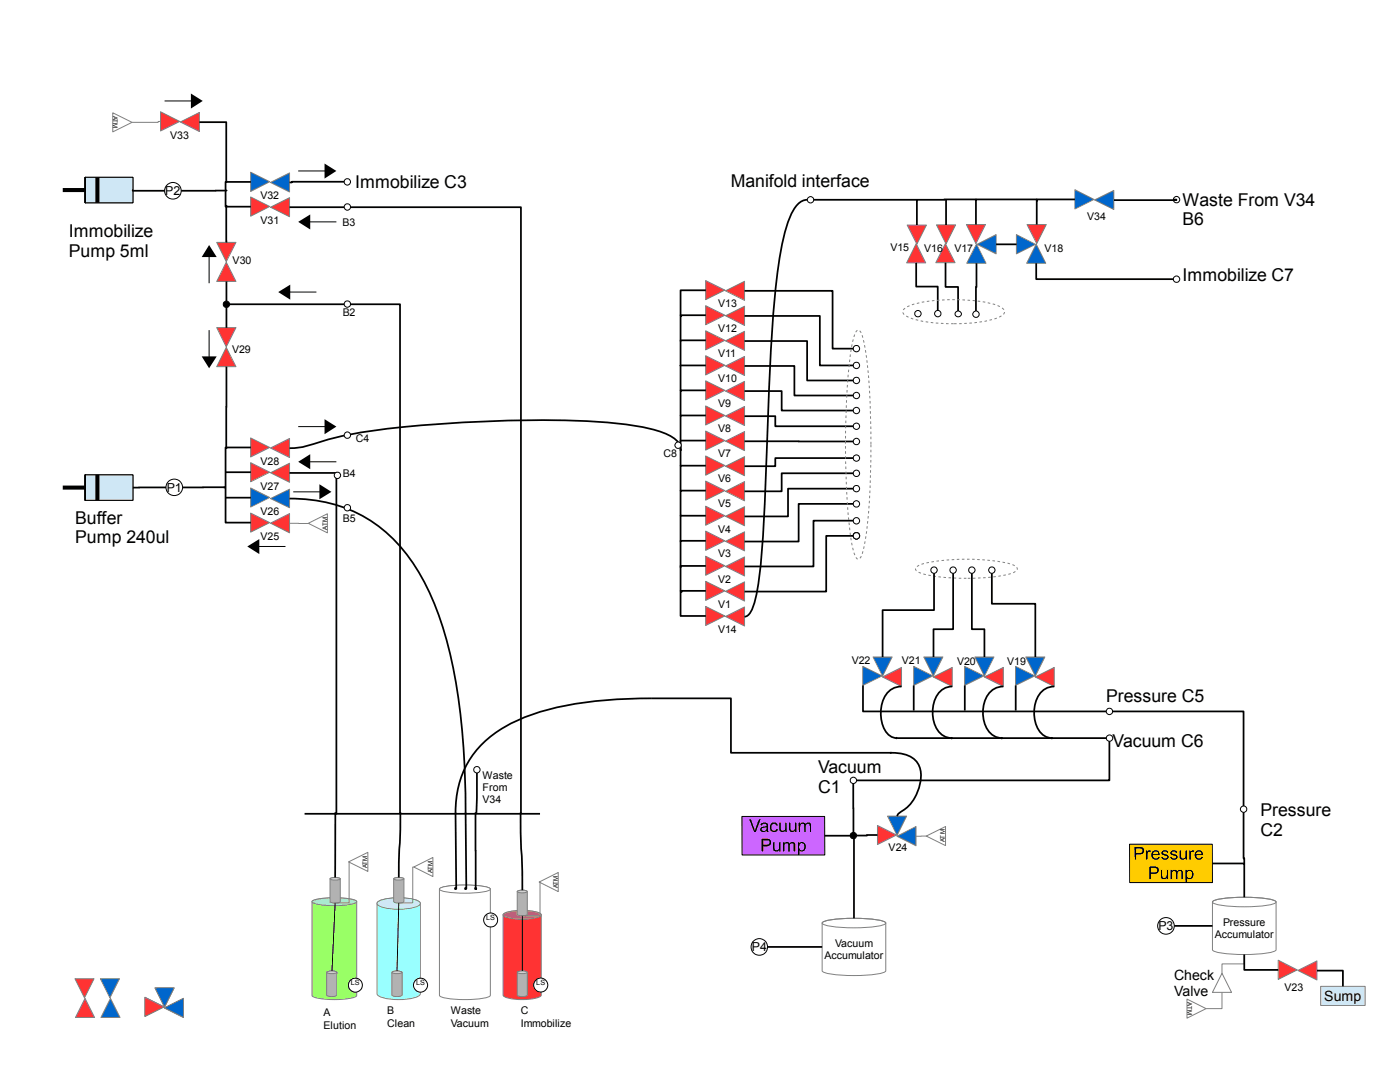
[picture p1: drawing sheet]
<svg xmlns="http://www.w3.org/2000/svg" width="279mm" height="216mm" viewBox="0 0 279 216" stroke-linecap="round" stroke-linejoin="round" font-family="sans-serif">
<path d="M22 199.2l2 3.8h-3.9z" fill="#06c"/>
<path d="M22 199.2l2 3.8h-3.9z" fill="none" stroke="#808080" stroke-width=".2"/>
<path d="M20 195.3h3.8l-1.9 3.8z" fill="#06c"/>
<path d="M20 195.3h3.8l-1.9 3.8z" fill="none" stroke="#808080" stroke-width=".2"/>
<path d="M17 199.2l1.9 3.8h-3.8z" fill="#f33"/>
<path d="M17 199.2l1.9 3.8h-3.8z" fill="none" stroke="#808080" stroke-width=".2"/>
<path d="M15 195.3h3.8l-1.9 3.8z" fill="#f33"/>
<path d="M15 195.3h3.8l-1.9 3.8z" fill="none" stroke="#808080" stroke-width=".2"/>
<path d="M144.8 83l3.8-1.9v3.8z" fill="#f33"/>
<path d="M144.8 83l3.8-1.9v3.8z" fill="none" stroke="#808080" stroke-width=".2"/>
<path d="M140.8 81l3.9 1.9-3.9 1.9z" fill="#f33"/>
<path d="M140.8 81l3.9 1.9-3.9 1.9z" fill="none" stroke="#808080" stroke-width=".2"/>
<path d="M144.8 88l3.8-1.9v3.8z" fill="#f33"/>
<path d="M144.8 88l3.8-1.9v3.8z" fill="none" stroke="#808080" stroke-width=".2"/>
<path d="M140.8 86l3.9 1.9-3.9 1.9z" fill="#f33"/>
<path d="M140.8 86l3.9 1.9-3.9 1.9z" fill="none" stroke="#808080" stroke-width=".2"/>
<path d="M144.8 93l3.8-1.9v3.8z" fill="#f33"/>
<path d="M144.8 93l3.8-1.9v3.8z" fill="none" stroke="#808080" stroke-width=".2"/>
<path d="M140.8 91l3.9 1.9-3.9 1.9z" fill="#f33"/>
<path d="M140.8 91l3.9 1.9-3.9 1.9z" fill="none" stroke="#808080" stroke-width=".2"/>
<path d="M144.8 98l3.8-1.9v3.8z" fill="#f33"/>
<path d="M144.8 98l3.8-1.9v3.8z" fill="none" stroke="#808080" stroke-width=".2"/>
<path d="M140.8 96l3.9 1.9-3.9 1.9z" fill="#f33"/>
<path d="M140.8 96l3.9 1.9-3.9 1.9z" fill="none" stroke="#808080" stroke-width=".2"/>
<path d="M144.8 103l3.8-1.9v3.8z" fill="#f33"/>
<path d="M144.8 103l3.8-1.9v3.8z" fill="none" stroke="#808080" stroke-width=".2"/>
<path d="M140.8 101l3.9 1.9-3.9 1.9z" fill="#f33"/>
<path d="M140.8 101l3.9 1.9-3.9 1.9z" fill="none" stroke="#808080" stroke-width=".2"/>
<path d="M144.8 78l3.8-1.9v3.8z" fill="#f33"/>
<path d="M144.8 78l3.8-1.9v3.8z" fill="none" stroke="#808080" stroke-width=".2"/>
<path d="M140.8 76l3.9 1.9-3.9 1.9z" fill="#f33"/>
<path d="M140.8 76l3.9 1.9-3.9 1.9z" fill="none" stroke="#808080" stroke-width=".2"/>
<path d="M144.8 73l3.8-1.9v3.8z" fill="#f33"/>
<path d="M144.8 73l3.8-1.9v3.8z" fill="none" stroke="#808080" stroke-width=".2"/>
<path d="M140.8 71l3.9 1.9-3.9 1.9z" fill="#f33"/>
<path d="M140.8 71l3.9 1.9-3.9 1.9z" fill="none" stroke="#808080" stroke-width=".2"/>
<path d="M144.8 68l3.8-1.9v3.8z" fill="#f33"/>
<path d="M144.8 68l3.8-1.9v3.8z" fill="none" stroke="#808080" stroke-width=".2"/>
<path d="M140.8 66l3.9 1.9-3.9 1.9z" fill="#f33"/>
<path d="M140.8 66l3.9 1.9-3.9 1.9z" fill="none" stroke="#808080" stroke-width=".2"/>
<path d="M144.8 63l3.8-1.9v3.8z" fill="#f33"/>
<path d="M144.8 63l3.8-1.9v3.8z" fill="none" stroke="#808080" stroke-width=".2"/>
<path d="M140.8 61l3.9 1.9-3.9 1.9z" fill="#f33"/>
<path d="M140.8 61l3.9 1.9-3.9 1.9z" fill="none" stroke="#808080" stroke-width=".2"/>
<path d="M144.8 58l3.8-1.9v3.8z" fill="#f33"/>
<path d="M144.8 58l3.8-1.9v3.8z" fill="none" stroke="#808080" stroke-width=".2"/>
<path d="M140.8 56l3.9 1.9-3.9 1.9z" fill="#f33"/>
<path d="M140.8 56l3.9 1.9-3.9 1.9z" fill="none" stroke="#808080" stroke-width=".2"/>
<path d="M144.8 108l3.8-1.9v3.8z" fill="#f33"/>
<path d="M144.8 108l3.8-1.9v3.8z" fill="none" stroke="#808080" stroke-width=".2"/>
<path d="M140.8 106l3.9 1.9-3.9 1.9z" fill="#f33"/>
<path d="M140.8 106l3.9 1.9-3.9 1.9z" fill="none" stroke="#808080" stroke-width=".2"/>
<path d="M144.8 113l3.8-1.9v3.8z" fill="#f33"/>
<path d="M144.8 113l3.8-1.9v3.8z" fill="none" stroke="#808080" stroke-width=".2"/>
<path d="M140.8 111l3.9 1.9-3.9 1.9z" fill="#f33"/>
<path d="M140.8 111l3.9 1.9-3.9 1.9z" fill="none" stroke="#808080" stroke-width=".2"/>
<path d="M144.8 118l3.8-1.9v3.8z" fill="#f33"/>
<path d="M144.8 118l3.8-1.9v3.8z" fill="none" stroke="#808080" stroke-width=".2"/>
<path d="M140.8 116l3.9 1.9-3.9 1.9z" fill="#f33"/>
<path d="M140.8 116l3.9 1.9-3.9 1.9z" fill="none" stroke="#808080" stroke-width=".2"/>
<path d="M144.8 123l3.8-1.9v3.8z" fill="#f33"/>
<path d="M144.8 123l3.8-1.9v3.8z" fill="none" stroke="#808080" stroke-width=".2"/>
<path d="M140.8 121l3.9 1.9-3.9 1.9z" fill="#f33"/>
<path d="M140.8 121l3.9 1.9-3.9 1.9z" fill="none" stroke="#808080" stroke-width=".2"/>
<path d="M32.8 201.1l3.8-1.9v3.8z" fill="#06c"/>
<path d="M32.8 201.1l3.8-1.9v3.8z" fill="none" stroke="#808080" stroke-width=".2"/>
<path d="M28.9 199l3.8 1.9-3.8 1.9z" fill="#f33"/>
<path d="M28.9 199l3.8 1.9-3.8 1.9z" fill="none" stroke="#808080" stroke-width=".2"/>
<path d="M30.9 197.1h3.8l-1.9 3.8z" fill="#06c"/>
<path d="M30.9 197.1h3.8l-1.9 3.8z" fill="none" stroke="#808080" stroke-width=".2"/>
<path d="M176.1 135.1l3.8-1.9v3.8z" fill="#f33"/>
<path d="M176.1 135.1l3.8-1.9v3.8z" fill="none" stroke="#808080" stroke-width=".2"/>
<path d="M172.2 133l3.8 1.9-3.8 1.9z" fill="#06c"/>
<path d="M172.2 133l3.8 1.9-3.8 1.9z" fill="none" stroke="#808080" stroke-width=".2"/>
<path d="M174.2 131.1h3.8l-1.9 3.8z" fill="#06c"/>
<path d="M174.2 131.1h3.8l-1.9 3.8z" fill="none" stroke="#808080" stroke-width=".2"/>
<path d="M186.2 135.1l3.8-1.9v3.8z" fill="#f33"/>
<path d="M186.2 135.1l3.8-1.9v3.8z" fill="none" stroke="#808080" stroke-width=".2"/>
<path d="M182.4 133l3.8 1.9-3.8 1.9z" fill="#06c"/>
<path d="M182.4 133l3.8 1.9-3.8 1.9z" fill="none" stroke="#808080" stroke-width=".2"/>
<path d="M184.4 131.1h3.8l-1.9 3.8z" fill="#06c"/>
<path d="M184.4 131.1h3.8l-1.9 3.8z" fill="none" stroke="#808080" stroke-width=".2"/>
<path d="M32.8 201.1l3.8-1.9v3.8z" fill="#06c"/>
<path d="M32.8 201.1l3.8-1.9v3.8z" fill="none" stroke="#808080" stroke-width=".2"/>
<path d="M28.9 199l3.8 1.9-3.8 1.9z" fill="#f33"/>
<path d="M28.9 199l3.8 1.9-3.8 1.9z" fill="none" stroke="#808080" stroke-width=".2"/>
<path d="M30.9 197.1h3.8l-1.9 3.8z" fill="#06c"/>
<path d="M30.9 197.1h3.8l-1.9 3.8z" fill="none" stroke="#808080" stroke-width=".2"/>
<path d="M196.4 135.1l3.8-1.9v3.8z" fill="#f33"/>
<path d="M196.4 135.1l3.8-1.9v3.8z" fill="none" stroke="#808080" stroke-width=".2"/>
<path d="M192.5 133l3.9 1.9-3.9 1.9z" fill="#06c"/>
<path d="M192.5 133l3.9 1.9-3.9 1.9z" fill="none" stroke="#808080" stroke-width=".2"/>
<path d="M194.6 131.1h3.8l-1.9 3.8z" fill="#06c"/>
<path d="M194.6 131.1h3.8l-1.9 3.8z" fill="none" stroke="#808080" stroke-width=".2"/>
<path d="M206.6 135.1l3.8-1.9v3.8z" fill="#f33"/>
<path d="M206.6 135.1l3.8-1.9v3.8z" fill="none" stroke="#808080" stroke-width=".2"/>
<path d="M202.7 133l3.8 1.9-3.8 1.9z" fill="#06c"/>
<path d="M202.7 133l3.8 1.9-3.8 1.9z" fill="none" stroke="#808080" stroke-width=".2"/>
<path d="M204.7 131.1h3.8l-1.9 3.8z" fill="#06c"/>
<path d="M204.7 131.1h3.8l-1.9 3.8z" fill="none" stroke="#808080" stroke-width=".2"/>
<path d="M181 44.9h3.9l-1.9 3.8z" fill="#f33"/>
<path d="M181 44.9h3.9l-1.9 3.8z" fill="none" stroke="#808080" stroke-width=".2"/>
<path d="M182.8 48.6l1.9 3.9h-3.8z" fill="#f33"/>
<path d="M182.8 48.6l1.9 3.9h-3.8z" fill="none" stroke="#808080" stroke-width=".2"/>
<path d="M186.9 44.9h3.8l-1.9 3.8z" fill="#f33"/>
<path d="M186.9 44.9h3.8l-1.9 3.8z" fill="none" stroke="#808080" stroke-width=".2"/>
<path d="M188.7 48.6l1.9 3.8h-3.8z" fill="#f33"/>
<path d="M188.7 48.6l1.9 3.8h-3.8z" fill="none" stroke="#808080" stroke-width=".2"/>
<path d="M194.9 48.7l1.9 3.8h-3.9z" fill="#06c"/>
<path d="M194.9 48.7l1.9 3.8h-3.9z" fill="none" stroke="#808080" stroke-width=".2"/>
<path d="M192.9 44.8h3.8l-1.9 3.8z" fill="#f33"/>
<path d="M192.9 44.8h3.8l-1.9 3.8z" fill="none" stroke="#808080" stroke-width=".2"/>
<path d="M195 48.8l3.8-2v3.9z" fill="#06c"/>
<path d="M195 48.8l3.8-2v3.9z" fill="none" stroke="#808080" stroke-width=".2"/>
<path d="M206.8 48.7l1.9 3.8h-3.8z" fill="#06c"/>
<path d="M206.8 48.7l1.9 3.8h-3.8z" fill="none" stroke="#808080" stroke-width=".2"/>
<path d="M205 44.8h3.8l-1.9 3.8z" fill="#f33"/>
<path d="M205 44.8h3.8l-1.9 3.8z" fill="none" stroke="#808080" stroke-width=".2"/>
<path d="M202.8 46.8l3.9 2-3.9 1.9z" fill="#06c"/>
<path d="M202.8 46.8l3.9 2-3.9 1.9z" fill="none" stroke="#808080" stroke-width=".2"/>
<path d="M218.4 39.9l3.9-1.9v3.8z" fill="#06c"/>
<path d="M218.4 39.9l3.9-1.9v3.8z" fill="none" stroke="#808080" stroke-width=".2"/>
<path d="M214.5 37.9l3.8 1.9-3.8 1.9z" fill="#06c"/>
<path d="M214.5 37.9l3.8 1.9-3.8 1.9z" fill="none" stroke="#808080" stroke-width=".2"/>
<path d="M140.9 57.9h-5.1v65h5.1M140.9 62.9h-5.1l.2 .4M140.9 67.9h-5.1l.1 .3M140.9 72.9h-5.1l-.1 .2M140.9 77.9h-5.1l.3 .1M140.9 87.9h-5.1l-.1 .2M140.9 92.9h-5.1l.2 .1M140.9 97.9h-5.1l.2 .2M136 102.8l-.2 .1h5.1M140.9 107.9h-5.1l.1 .3M140.9 117.9h-5.1l.3 .4M140.9 112.9h-5.1l.1 .4" fill="none" stroke="#000" stroke-width=".35"/>
<circle cx="170.9" cy="106.9" r=".63" fill="#fff"/>
<circle cx="170.9" cy="106.9" r=".63" fill="none" stroke="#000" stroke-width=".2"/>
<circle cx="170.9" cy="103.9" r=".63" fill="#fff"/>
<circle cx="170.9" cy="103.9" r=".63" fill="none" stroke="#000" stroke-width=".2"/>
<circle cx="170.9" cy="100.5" r=".63" fill="#fff"/>
<circle cx="170.9" cy="100.5" r=".63" fill="none" stroke="#000" stroke-width=".2"/>
<circle cx="170.9" cy="106.9" r=".63" fill="#fff"/>
<circle cx="170.9" cy="106.9" r=".63" fill="none" stroke="#000" stroke-width=".2"/>
<circle cx="170.9" cy="69.6" r=".63" fill="#fff"/>
<circle cx="170.9" cy="69.6" r=".63" fill="none" stroke="#000" stroke-width=".2"/>
<circle cx="170.9" cy="97.5" r=".63" fill="#fff"/>
<circle cx="170.9" cy="97.5" r=".63" fill="none" stroke="#000" stroke-width=".2"/>
<circle cx="170.9" cy="94.5" r=".62" fill="#fff"/>
<circle cx="170.9" cy="94.5" r=".62" fill="none" stroke="#000" stroke-width=".2"/>
<circle cx="170.9" cy="91.4" r=".63" fill="#fff"/>
<circle cx="170.9" cy="91.4" r=".63" fill="none" stroke="#000" stroke-width=".2"/>
<circle cx="170.9" cy="88.1" r=".62" fill="#fff"/>
<circle cx="170.9" cy="88.1" r=".62" fill="none" stroke="#000" stroke-width=".2"/>
<circle cx="170.9" cy="85.1" r=".63" fill="#fff"/>
<circle cx="170.9" cy="85.1" r=".63" fill="none" stroke="#000" stroke-width=".2"/>
<circle cx="170.9" cy="81.9" r=".63" fill="#fff"/>
<circle cx="170.9" cy="81.9" r=".63" fill="none" stroke="#000" stroke-width=".2"/>
<circle cx="170.9" cy="78.9" r=".63" fill="#fff"/>
<circle cx="170.9" cy="78.9" r=".63" fill="none" stroke="#000" stroke-width=".2"/>
<circle cx="170.9" cy="75.9" r=".63" fill="#fff"/>
<circle cx="170.9" cy="75.9" r=".63" fill="none" stroke="#000" stroke-width=".2"/>
<circle cx="170.9" cy="72.9" r=".63" fill="#fff"/>
<circle cx="170.9" cy="72.9" r=".63" fill="none" stroke="#000" stroke-width=".2"/>
<circle cx="170.9" cy="106.9" r=".63" fill="#fff"/>
<circle cx="170.9" cy="106.9" r=".63" fill="none" stroke="#000" stroke-width=".2"/>
<circle cx="187.2" cy="62.6" r=".63" fill="#fff"/>
<circle cx="187.2" cy="62.6" r=".63" fill="none" stroke="#000" stroke-width=".2"/>
<circle cx="191.2" cy="62.6" r=".6" fill="#fff"/>
<circle cx="191.2" cy="62.6" r=".6" fill="none" stroke="#000" stroke-width=".2"/>
<circle cx="194.8" cy="62.7" r=".62" fill="#fff"/>
<circle cx="194.8" cy="62.7" r=".62" fill="none" stroke="#000" stroke-width=".2"/>
<circle cx="186.4" cy="113.8" r=".63" fill="#fff"/>
<circle cx="186.4" cy="113.8" r=".63" fill="none" stroke="#000" stroke-width=".2"/>
<circle cx="190.2" cy="113.8" r=".63" fill="#fff"/>
<circle cx="190.2" cy="113.8" r=".63" fill="none" stroke="#000" stroke-width=".2"/>
<circle cx="193.9" cy="113.8" r=".63" fill="#fff"/>
<circle cx="193.9" cy="113.8" r=".63" fill="none" stroke="#000" stroke-width=".2"/>
<circle cx="197.9" cy="113.8" r=".62" fill="#fff"/>
<circle cx="197.9" cy="113.8" r=".62" fill="none" stroke="#000" stroke-width=".2"/>
<g fill="none" stroke="#000" stroke-width=".35">
<path d="M148.6 58h17.6v11.6h4.1M182.8 52.5v4.7h4.3v4.7M188.7 52.4v4.9h2.5v4.8M194.9 52.5l-.1 9.6M148.6 63h15v9.9h6.7M148.6 68.1h12.5v7.8h9.2M148.6 73h9.9v5.9h11.8M148.6 78h7.4v3.9h14.3M140.9 82.9h-5.1l.2 .2M148.6 83h6.1v2.1h15.6M148.6 88.1h21.7M170.3 97.5h-13v5.5h-8.7"/>
<path d="M170.3 94.4h-14.3v3.6h-7.4M170.3 91.4h-15.6v1.6h-6.1M170.3 106.9h-5.4v11.1h-16.3M170.3 103.9h-8v9.1h-13.7M170.3 100.5h-10.9v7.6h-10.8"/>
</g>
<circle cx="95.2" cy="153.6" r=".63" fill="#fff"/>
<circle cx="95.2" cy="153.6" r=".63" fill="none" stroke="#000" stroke-width=".2"/>
<path d="M171 65.9h.3a1.52 1.52 0 0 1 .9 1.3 94.2 94.2 0 0 1 1.6 19.3 131.2 131.2 0 0 1-1.3 22l-.2 1a2.68 2.68 0 0 1-1 2.1 1.53 1.53 0 0 1-.9-1.3 81.2 81.2 0 0 1-1.6-16.1 149.6 149.6 0 0 1 1.2-25.3l.6-2.3zM180.4 61.7a11.5 11.5 0 0 1 6.2-1.7 32.4 32.4 0 0 1 12.5 1l.5 .2a.98 .98 0 0 1 .9 1 .98 .98 0 0 1-.9 1 26.7 26.7 0 0 1-10.8 1.4l-1.5-.1a13.7 13.7 0 0 1-6.9-1.8 .68 .68 0 0 1 0-1zM182.9 113.1a14.2 14.2 0 0 1 6.3-1.4 38.2 38.2 0 0 1 13 1 .9 .9 0 0 1 .8 1 6 6 0 0 1-3.6 1.3 44.1 44.1 0 0 1-15.3-.5l-.5-.2a.9 .9 0 0 1-.8-1z" fill="none" stroke="#808080" stroke-width=".2" stroke-dasharray=".5 .5 .5 .5" stroke-linecap="butt"/>
<path d="M198.8 48.8h4.1" fill="none" stroke="#000" stroke-width=".35"/>
<circle cx="161.8" cy="39.9" r=".63" fill="#fff"/>
<circle cx="161.8" cy="39.9" r=".63" fill="none" stroke="#000" stroke-width=".2"/>
<path d="M161.1 39.9l-1.3 .4-1.2 1.2a30.1 30.1 0 0 0-3.2 11.4 413.8 413.8 0 0 0-2.4 38.9l-.4 9.7a123.4 123.4 0 0 1-1.8 18l-.6 1.9-.8 1.2-.8 .4M188.8 39.9v5zM214.5 39.8l-52.1 .1M183.1 40.1l-.1-.2v5M194.7 40l.1-.2v5M206.9 40.2v-.4v5" fill="none" stroke="#000" stroke-width=".35"/>
<circle cx="234.8" cy="55.7" r=".63" fill="#fff"/>
<circle cx="234.8" cy="55.7" r=".63" fill="none" stroke="#000" stroke-width=".2"/>
<circle cx="234.8" cy="39.8" r=".62" fill="#fff"/>
<circle cx="234.8" cy="39.8" r=".62" fill="none" stroke="#000" stroke-width=".2"/>
<path d="M234.2 39.8h.6v.1h-12.5M206.8 52.5v3.2h27.4M186.4 114.4v7.3h-10.3v9.4M190.2 114.4v11.2h-3.9v5.5M194 114.4v11.2h2.5v5.5M197.9 114.4v6.1h8.7v10.6" fill="none" stroke="#000" stroke-width=".35"/>
<circle cx="221.4" cy="142" r=".63" fill="#fff"/>
<circle cx="221.4" cy="142" r=".63" fill="none" stroke="#000" stroke-width=".2"/>
<circle cx="221.4" cy="147.3" r=".63" fill="#fff"/>
<g fill="none" stroke="#000" stroke-width=".2">
<circle cx="135.9" cy="89.8" r=".13"/>
<circle cx="178.9" cy="147.3" r=".12"/>
<circle cx="189.9" cy="147.3" r=".13"/>
<circle cx="199.9" cy="147.3" r=".13"/>
<circle cx="209.9" cy="147.3" r=".13"/>
<circle cx="221.4" cy="147.3" r=".63"/>
</g>
<path d="M172.2 136.8v5.2h48.6M179.9 137a4.2 4.2 0 0 0-4 4 6.3 6.3 0 0 0 1.5 5.7l.8 .4 .8 .2h41.8M182.4 136.8v5zM190 137a4.1 4.1 0 0 0-3.8 4 5.9 5.9 0 0 0 1.9 5.7l.9 .4 1 .2M192.5 136.8v5zM200.2 137a4.2 4.2 0 0 0-3.9 4 5.9 5.9 0 0 0 1.9 5.7l.8 .4 1.1 .2M202.7 136.8v5zM210.4 137a4.2 4.2 0 0 0-3.9 4 6 6 0 0 0 1.7 5.7l.9 .4 .9 .2" fill="none" stroke="#000" stroke-width=".35"/>
<g fill="#000">
<circle cx="135.9" cy="89.8" r=".13"/>
<circle cx="178.9" cy="147.3" r=".12"/>
<circle cx="189.9" cy="147.3" r=".13"/>
<circle cx="199.9" cy="147.3" r=".13"/>
<circle cx="209.9" cy="147.3" r=".13"/>
</g>
<path d="M62.4 179.7a16 16 0 0 1 8.7 0l.1 .2v18.7a5.2 5.2 0 0 1-3.5 .8l-3.7-.1a2.22 2.22 0 0 1-1.7-.7v-18.7z" fill-rule="evenodd" fill="#9f6"/>
<path d="M62.4 179.7a16 16 0 0 1 8.7 0l.1 .2v18.7a5.2 5.2 0 0 1-3.5 .8l-3.7-.1a2.22 2.22 0 0 1-1.7-.7v-18.7z" fill="none" stroke="#808080" stroke-width=".2"/>
<path d="M62.4 179.7a16 16 0 0 1 8.7 0l.1 .2a5.2 5.2 0 0 1-3.5 .8l-3.7-.2a2.22 2.22 0 0 1-1.7-.6z" fill-rule="evenodd" fill="#c2ffa3"/>
<path d="M62.4 179.7a16 16 0 0 1 8.7 0l.1 .2a5.2 5.2 0 0 1-3.5 .8l-3.7-.2a2.22 2.22 0 0 1-1.7-.6z" fill="none" stroke="#808080" stroke-width=".2"/>
<path d="M75.4 180a10.2 10.2 0 0 1 6.9-.6 1.84 1.84 0 0 1 1.6 .9v18a1.86 1.86 0 0 1-1.6 .9 12.1 12.1 0 0 1-6.6-.4l-.5-.5v-18z" fill-rule="evenodd" fill="#9ff"/>
<path d="M75.4 180a10.2 10.2 0 0 1 6.9-.6 1.84 1.84 0 0 1 1.6 .9v18a1.86 1.86 0 0 1-1.6 .9 12.1 12.1 0 0 1-6.6-.4l-.5-.5v-18z" fill="none" stroke="#808080" stroke-width=".2"/>
<path d="M75.4 180a10.2 10.2 0 0 1 6.9-.6 1.84 1.84 0 0 1 1.6 .9 1.86 1.86 0 0 1-1.6 .9 12.1 12.1 0 0 1-6.6-.4l-.5-.5z" fill-rule="evenodd" fill="#c2ffff"/>
<path d="M75.4 180a10.2 10.2 0 0 1 6.9-.6 1.84 1.84 0 0 1 1.6 .9 1.86 1.86 0 0 1-1.6 .9 12.1 12.1 0 0 1-6.6-.4l-.5-.5z" fill="none" stroke="#808080" stroke-width=".2"/>
<path d="M87.8 177.2a19.4 19.4 0 0 1 8.6-.4 1.91 1.91 0 0 1 1.5 .6v21.2a4.7 4.7 0 0 1-3.2 .8 17.5 17.5 0 0 1-6.9-.6l-.1-.2v-21.2z" fill-rule="evenodd" fill="#fff"/>
<path d="M87.8 177.2a19.4 19.4 0 0 1 8.6-.4 1.91 1.91 0 0 1 1.5 .6v21.2a4.7 4.7 0 0 1-3.2 .8 17.5 17.5 0 0 1-6.9-.6l-.1-.2v-21.2z" fill="none" stroke="#808080" stroke-width=".2"/>
<path d="M87.8 177.2a19.4 19.4 0 0 1 8.6-.4 1.91 1.91 0 0 1 1.5 .6 4.7 4.7 0 0 1-3.2 .8 18.3 18.3 0 0 1-6.9-.6l-.1-.2z" fill-rule="evenodd" fill="#fff"/>
<path d="M87.8 177.2a19.4 19.4 0 0 1 8.6-.4 1.91 1.91 0 0 1 1.5 .6 4.7 4.7 0 0 1-3.2 .8 18.3 18.3 0 0 1-6.9-.6l-.1-.2z" fill="none" stroke="#808080" stroke-width=".2"/>
<path d="M100.5 182.4a10.5 10.5 0 0 1 7.4 0l.1 .2v16a3.8 3.8 0 0 1-2.9 .8l-3.3-.1a1.71 1.71 0 0 1-1.4-.7v-16z" fill-rule="evenodd" fill="#f33"/>
<path d="M100.5 182.4a10.5 10.5 0 0 1 7.4 0l.1 .2v16a3.8 3.8 0 0 1-2.9 .8l-3.3-.1a1.71 1.71 0 0 1-1.4-.7v-16z" fill="none" stroke="#808080" stroke-width=".2"/>
<path d="M100.5 182.4a10.5 10.5 0 0 1 7.4 0l.1 .2a3.8 3.8 0 0 1-2.9 .8l-3.3-.2a1.71 1.71 0 0 1-1.4-.6z" fill-rule="evenodd" fill="#ff8585"/>
<path d="M100.5 182.4a10.5 10.5 0 0 1 7.4 0l.1 .2a3.8 3.8 0 0 1-2.9 .8l-3.3-.2a1.71 1.71 0 0 1-1.4-.6z" fill="none" stroke="#808080" stroke-width=".2"/>
<path d="M60.8 162.4h47" fill="none" stroke="#000" stroke-width=".35"/>
<circle cx="79.9" cy="162.3" r=".12" fill="#000"/>
<circle cx="79.9" cy="162.3" r=".12" fill="none" stroke="#000" stroke-width=".2"/>
<path d="M103.3 177.8l.9-.2 .7 .1 .3 .2v4.6a1.93 1.93 0 0 1-2 0z" fill-rule="evenodd" fill="#b2b2b2"/>
<path d="M103.3 177.8l.9-.2 .7 .1 .3 .2v4.6a1.93 1.93 0 0 1-2 0z" fill="none" stroke="#808080" stroke-width=".2"/>
<path d="M103.3 177.8l.9-.2 .7 .1 .3 .2a2.17 2.17 0 0 1-2 0z" fill-rule="evenodd" fill="#d1d1d1"/>
<path d="M103.3 177.8l.9-.2 .7 .1 .3 .2a2.17 2.17 0 0 1-2 0z" fill="none" stroke="#808080" stroke-width=".2"/>
<path d="M78.6 175.3l1-.2 .7 .1 .3 .2v4.5a2 2 0 0 1-2 0z" fill-rule="evenodd" fill="#b2b2b2"/>
<path d="M78.6 175.3l1-.2 .7 .1 .3 .2v4.5a2 2 0 0 1-2 0z" fill="none" stroke="#808080" stroke-width=".2"/>
<path d="M78.6 175.3l1-.2 .7 .1 .3 .2a2.24 2.24 0 0 1-2 0z" fill-rule="evenodd" fill="#d1d1d1"/>
<path d="M78.6 175.3l1-.2 .7 .1 .3 .2a2.24 2.24 0 0 1-2 0z" fill="none" stroke="#808080" stroke-width=".2"/>
<path d="M65.9 175.3l1-.2 .7 .1 .3 .2v4.5a2 2 0 0 1-2 0z" fill-rule="evenodd" fill="#b2b2b2"/>
<path d="M65.9 175.3l1-.2 .7 .1 .3 .2v4.5a2 2 0 0 1-2 0z" fill="none" stroke="#808080" stroke-width=".2"/>
<path d="M65.9 175.3l1-.2 .7 .1 .3 .2a2.24 2.24 0 0 1-2 0z" fill-rule="evenodd" fill="#d1d1d1"/>
<path d="M65.9 175.3l1-.2 .7 .1 .3 .2a2.24 2.24 0 0 1-2 0z" fill="none" stroke="#808080" stroke-width=".2"/>
<path d="M103.3 193.9l.9-.2 .7 .1 .3 .2v4.6a1.93 1.93 0 0 1-2 0z" fill-rule="evenodd" fill="#b2b2b2"/>
<path d="M103.3 193.9l.9-.2 .7 .1 .3 .2v4.6a1.93 1.93 0 0 1-2 0z" fill="none" stroke="#808080" stroke-width=".2"/>
<path d="M103.3 193.9l.9-.2 .7 .1 .3 .2a2.17 2.17 0 0 1-2 0z" fill-rule="evenodd" fill="#d1d1d1"/>
<path d="M103.3 193.9l.9-.2 .7 .1 .3 .2a2.17 2.17 0 0 1-2 0z" fill="none" stroke="#808080" stroke-width=".2"/>
<path d="M78.3 193.9l.9-.2 .7 .1 .4 .2v4.6a2 2 0 0 1-2.1 0z" fill-rule="evenodd" fill="#b2b2b2"/>
<path d="M78.3 193.9l.9-.2 .7 .1 .4 .2v4.6a2 2 0 0 1-2.1 0z" fill="none" stroke="#808080" stroke-width=".2"/>
<path d="M78.3 193.9l.9-.2 .7 .1 .4 .2a2.24 2.24 0 0 1-2.1 0z" fill-rule="evenodd" fill="#d1d1d1"/>
<path d="M78.3 193.9l.9-.2 .7 .1 .4 .2a2.24 2.24 0 0 1-2.1 0z" fill="none" stroke="#808080" stroke-width=".2"/>
<path d="M65.3 193.9l.9-.2 .7 .1 .3 .2v4.6a2 2 0 0 1-2 0z" fill-rule="evenodd" fill="#b2b2b2"/>
<path d="M65.3 193.9l.9-.2 .7 .1 .3 .2v4.6a2 2 0 0 1-2 0z" fill="none" stroke="#808080" stroke-width=".2"/>
<path d="M65.3 193.9l.9-.2 .7 .1 .3 .2a2.24 2.24 0 0 1-2 0z" fill-rule="evenodd" fill="#d1d1d1"/>
<path d="M65.3 193.9l.9-.2 .7 .1 .3 .2a2.24 2.24 0 0 1-2 0z" fill="none" stroke="#808080" stroke-width=".2"/>
<g fill="#000">
<circle cx="66.9" cy="162.3" r=".12"/>
<circle cx="90.9" cy="162.3" r=".13"/>
<circle cx="90.9" cy="177.3" r=".12"/>
<circle cx="92.9" cy="177.3" r=".12"/>
<circle cx="92.9" cy="162.3" r=".13"/>
<circle cx="94.9" cy="162.3" r=".12"/>
<circle cx="94.9" cy="177.3" r=".12"/>
<circle cx="103.9" cy="162.3" r=".13"/>
</g>
<g fill="none" stroke="#000" stroke-width=".2">
<path d="M66.9 180.2l-.6 13.5M79.6 180.2l-.4 13.5M104.2 182.7v11"/>
<circle cx="66.9" cy="162.3" r=".12"/>
<circle cx="90.9" cy="162.3" r=".13"/>
<circle cx="92.9" cy="162.3" r=".13"/>
<circle cx="94.9" cy="162.3" r=".12"/>
<circle cx="103.9" cy="162.3" r=".13"/>
</g>
<g fill="none" stroke="#000" stroke-width=".35">
<path d="M66.9 162.4v12.7M79.9 162.4l-.3 12.7M90.9 162.4l.2 14.9M92.9 162.4l.2 14.9M94.9 162.4v14.8M103.9 162.4l.3 15.2"/>
<circle cx="90.9" cy="177.3" r=".12"/>
<circle cx="92.9" cy="177.3" r=".12"/>
<circle cx="94.9" cy="177.3" r=".12"/>
</g>
<path d="M107.6 176l3.8-1.9v3.8z" fill="#fff"/>
<path d="M107.6 176l3.8-1.9v3.8z" fill="none" stroke="#808080" stroke-width=".2"/>
<path d="M82.6 173l3.8-1.9v3.8z" fill="#fff"/>
<path d="M82.6 173l3.8-1.9v3.8z" fill="none" stroke="#808080" stroke-width=".2"/>
<path d="M69.6 172l3.8-1.9v3.8z" fill="#fff"/>
<path d="M69.6 172l3.8-1.9v3.8zM69.6 172l.1 8.2h-2.8M82.6 173h-.2v7.2h-2.8M107.6 176h.2v6.7h-3.6" fill="none" stroke="#808080" stroke-width=".2"/>
<circle cx="183.2" cy="62.6" r=".63" fill="#fff"/>
<circle cx="183.2" cy="62.6" r=".63" fill="none" stroke="#000" stroke-width=".2"/>
<path d="M95.2 154.2l-.2 8.1" fill="none" stroke="#000" stroke-width=".35"/>
<path d="M148.1 162.9h16.5v7.7h-16.5z" fill-rule="evenodd" fill="#c6f"/>
<path d="M148.1 162.9h16.5v7.7h-16.5z" fill="none" stroke="#000" stroke-width=".2"/>
<g fill="#000">
<path d="M149.5 163.5h.4l.7 2.2 .8-2.2h.4l-1 2.5h-.3z" fill-rule="evenodd"/>
<path d="M152 167.4h.9a.78 .78 0 0 1 1 .7 .78 .78 0 0 1-.9 .8h-.7v1h-.3zM152.3 167.7v.9h.7a.46 .46 0 0 0 .6-.5 .46 .46 0 0 0-.6-.4z" fill-rule="evenodd"/>
<path d="M151.9 164.4a.83 .83 0 0 1 1-.2 .83 .83 0 0 1 .4 1l.1 .8h-.3l-.1-.2a.68 .68 0 0 1-.8 .2 .68 .68 0 0 1-.4-.7l.2-.3 1-.2a.46 .46 0 0 0-.5-.5 .46 .46 0 0 0-.5 .4h-.3zM152 165.3a.5 .5 0 0 0 .7 .5 .5 .5 0 0 0 .3-.7z" fill-rule="evenodd"/>
<path d="M153.9 164.3a.8 .8 0 0 1 1.3 .4h-.3a.55 .55 0 0 0-.8-.2 .55 .55 0 0 0-.1 .8 .49 .49 0 0 0 .4 .5 .49 .49 0 0 0 .5-.5l.4 .1a.88 .88 0 0 1-1.3 .5 .88 .88 0 0 1-.3-1.3z" fill-rule="evenodd"/>
<path d="M154.3 168.1h.3v1a.47 .47 0 0 0 .5 .6 .47 .47 0 0 0 .4-.7l-.1-.9h.4v1.8h-.3v-.3a.67 .67 0 0 1-.8 .3 .67 .67 0 0 1-.4-.7z" fill-rule="evenodd"/>
<path d="M156.2 168.1h.3v.2a.59 .59 0 0 1 .6-.3 .59 .59 0 0 1 .5 .3 .59 .59 0 0 1 .7-.3 .59 .59 0 0 1 .4 .6v1.3h-.3v-1.2a.41 .41 0 0 0-.4-.5 .41 .41 0 0 0-.4 .6v1.1h-.3v-1.2a.42 .42 0 0 0-.5-.4 .42 .42 0 0 0-.3 .6v1h-.3z" fill-rule="evenodd"/>
<path d="M155.5 164.1h.3v1.1a.47 .47 0 0 0 .5 .6 .47 .47 0 0 0 .4-.7v-1h.3v1.9h-.3v-.3a.67 .67 0 0 1-.8 .3 .67 .67 0 0 1-.4-.7z" fill-rule="evenodd"/>
<path d="M157.4 164.1h.4v1.1a.47 .47 0 0 0 .4 .6 .47 .47 0 0 0 .4-.7v-1h.4v1.9h-.3v-.3a.67 .67 0 0 1-.8 .3 .67 .67 0 0 1-.5-.7z" fill-rule="evenodd"/>
<path d="M159.2 168.1h.3v.2a.82 .82 0 0 1 1.1-.1 .82 .82 0 0 1 .2 1.1 .73 .73 0 0 1-.5 .6 .73 .73 0 0 1-.8-.2v.9h-.3zM159.7 168.4a.67 .67 0 0 0-.2 .8 .67 .67 0 0 0 .8 .4 .72 .72 0 0 0 .2-.8 .72 .72 0 0 0-.7-.5z" fill-rule="evenodd"/>
<path d="M159.4 164.1h.3v.3a.65 .65 0 0 1 1.1 0 .6 .6 0 0 1 .7-.3 .6 .6 0 0 1 .4 .6v1.3h-.3v-1.1a.42 .42 0 0 0-.4-.5 .42 .42 0 0 0-.4 .5v1.1h-.3v-1.2a.42 .42 0 0 0-.6-.4 .42 .42 0 0 0-.2 .6v1h-.3z" fill-rule="evenodd"/>
</g>
<circle cx="107.9" cy="196.6" r="1.39" fill="#fff"/>
<circle cx="107.9" cy="196.6" r="1.39" fill="none" stroke="#000" stroke-width=".2"/>
<circle cx="83.9" cy="196.6" r="1.39" fill="#fff"/>
<circle cx="83.9" cy="196.6" r="1.39" fill="none" stroke="#000" stroke-width=".2"/>
<circle cx="70.9" cy="196.6" r="1.4" fill="#fff"/>
<circle cx="70.9" cy="196.6" r="1.4" fill="none" stroke="#000" stroke-width=".2"/>
<circle cx="97.9" cy="183.6" r="1.39" fill="#fff"/>
<circle cx="97.9" cy="183.6" r="1.39" fill="none" stroke="#000" stroke-width=".2"/>
<path d="M164.2 184a21.5 21.5 0 0 1 8.7-.7l2 .2a2.46 2.46 0 0 1 1.9 .7v9.5a2.46 2.46 0 0 1-1.9 .7 31 31 0 0 1-10.3-.3l-.5-.4v-9.5zM164.2 184a21.5 21.5 0 0 1 8.7-.7l2 .2a2.46 2.46 0 0 1 1.9 .7 2.46 2.46 0 0 1-1.9 .7 31 31 0 0 1-10.3-.3l-.5-.4z" fill="none" stroke="#808080" stroke-width=".2"/>
<circle cx="151.5" cy="189" r="1.65" fill="#fff"/>
<circle cx="151.5" cy="189" r="1.65" fill="none" stroke="#000" stroke-width=".2"/>
<circle cx="170.3" cy="155.7" r=".63" fill="#fff"/>
<circle cx="170.3" cy="155.7" r=".63" fill="none" stroke="#000" stroke-width=".2"/>
<path d="M153.2 188.9h10.9" fill="none" stroke="#000" stroke-width=".35"/>
<path d="M179 166.9l3.8-2v3.9z" fill="#06c"/>
<path d="M179 166.9l3.8-2v3.9z" fill="none" stroke="#808080" stroke-width=".2"/>
<path d="M175.1 164.7l3.8 1.9-3.8 1.9z" fill="#f33"/>
<path d="M175.1 164.7l3.8 1.9-3.8 1.9z" fill="none" stroke="#808080" stroke-width=".2"/>
<path d="M177.1 162.8h3.8l-1.9 3.9z" fill="#06c"/>
<path d="M177.1 162.8h3.8l-1.9 3.9z" fill="none" stroke="#808080" stroke-width=".2"/>
<path d="M184.9 166.8l3.8-1.9v3.8z" fill="#fff"/>
<path d="M184.9 166.8l3.8-1.9v3.8zM184.9 166.8l-2.1 .1" fill="none" stroke="#808080" stroke-width=".2"/>
<path d="M170.3 156.4v9.7M164.6 166.8h5.8v16.4M175.1 166.6l-4.1 .1" fill="none" stroke="#000" stroke-width=".35"/>
<circle cx="170.3" cy="166.7" r=".63" fill="#000"/>
<circle cx="170.3" cy="166.7" r=".63" fill="none" stroke="#000" stroke-width=".2"/>
<path d="M225.4 168.5h16.5l.1 7.6h-16.5z" fill-rule="evenodd" fill="#fc0"/>
<path d="M225.4 168.5h16.5l.1 7.6h-16.5z" fill="none" stroke="#000" stroke-width=".2"/>
<g fill="#000">
<path d="M226.4 169h1a.77 .77 0 0 1 1 .7 .77 .77 0 0 1-1 .8h-.6v1h-.4zM226.8 169.3v.9h.6a.47 .47 0 0 0 .6-.5 .47 .47 0 0 0-.6-.4z" fill-rule="evenodd"/>
<path d="M228.7 169.7h.3v.3l.2-.3h.3l.2 .1-.1 .2a.41 .41 0 0 0-.5 .1 .41 .41 0 0 0-.1 .5v.9h-.3z" fill-rule="evenodd"/>
<path d="M229.4 172.9h.9a.77 .77 0 0 1 1 .7 .77 .77 0 0 1-1 .8h-.6v1h-.3zM229.7 173.2v.9h.7a.47 .47 0 0 0 .5-.5 .47 .47 0 0 0-.6-.4z" fill-rule="evenodd"/>
<path d="M230 169.9a.85 .85 0 0 1 1-.2 .85 .85 0 0 1 .5 1h-1.4a.55 .55 0 0 0 .4 .6 .55 .55 0 0 0 .6-.3h.4a.93 .93 0 0 1-1.5 .4 .93 .93 0 0 1 0-1.5zM230.3 170l-.2 .4h1l-.1-.3-.2-.2z" fill-rule="evenodd"/>
<path d="M231.9 169.8a.83 .83 0 0 1 1.3 .3l-.3 .1a.36 .36 0 0 0-.4-.3 .36 .36 0 0 0-.3 .4l.1 .1a.71 .71 0 0 1 .9 .9 .83 .83 0 0 1-.8 .3 .83 .83 0 0 1-.7-.6l.4-.1a.4 .4 0 0 0 .4 .5 .4 .4 0 0 0 .3-.5l-.1-.1a.81 .81 0 0 1-.9-.8z" fill-rule="evenodd"/>
<path d="M231.6 173.6h.4v1a.47 .47 0 0 0 .4 .6 .47 .47 0 0 0 .4-.6v-1h.3l.1 1.8h-.3v-.2a.67 .67 0 0 1-.8 .2 .67 .67 0 0 1-.5-.7z" fill-rule="evenodd"/>
<path d="M233.8 169.8a.83 .83 0 0 1 1.1 .3l-.3 .1a.35 .35 0 0 0-.4-.4 .35 .35 0 0 0-.3 .5l.2 .1a.79 .79 0 0 1 .9 .7 .83 .83 0 0 1-.8 .5 .83 .83 0 0 1-.7-.6l.3-.1a.41 .41 0 0 0 .5 .5 .41 .41 0 0 0 .3-.5l-.1-.1a.8 .8 0 0 1-.9-.8z" fill-rule="evenodd"/>
<path d="M233.6 173.6h.3v.2a.62 .62 0 0 1 1 0 .6 .6 0 0 1 .7-.3 .6 .6 0 0 1 .5 .7v1.2h-.3v-1.1a.42 .42 0 0 0-.5-.5 .42 .42 0 0 0-.3 .5v1.1h-.3v-1.2a.42 .42 0 0 0-.5-.4 .42 .42 0 0 0-.3 .6v1h-.3z" fill-rule="evenodd"/>
<path d="M235.4 169.7h.3v1a.45 .45 0 0 0 .5 .6 .45 .45 0 0 0 .4-.6v-1h.3v1.8h-.3v-.3a.65 .65 0 0 1-.8 .3 .65 .65 0 0 1-.4-.7z" fill-rule="evenodd"/>
<path d="M236.6 173.6h.3v.2a.84 .84 0 0 1 1.1 0 .84 .84 0 0 1 .1 1.2 .7 .7 0 0 1-1.2 .2v.9h-.3zM237 174a.64 .64 0 0 0-.1 .8 .64 .64 0 0 0 .8 .2 .71 .71 0 0 0 .2-.8 .71 .71 0 0 0-.7-.4z" fill-rule="evenodd"/>
<path d="M237.3 169.7h.3v.3l.2-.3h.4l.1 .1-.1 .2a.4 .4 0 0 0-.5 .1 .4 .4 0 0 0 0 .5v.9h-.4z" fill-rule="evenodd"/>
<path d="M238.7 169.9a.85 .85 0 0 1 1-.2 .85 .85 0 0 1 .4 1h-1.4a.55 .55 0 0 0 .4 .6 .55 .55 0 0 0 .7-.3h.3a.93 .93 0 0 1-1.4 .4 .93 .93 0 0 1 0-1.5zM238.9 170l-.2 .4h1.1l-.2-.4-.3-.1z" fill-rule="evenodd"/>
</g>
<path d="M242.1 179.8a21.5 21.5 0 0 1 8.7-.7l2 .2a2.46 2.46 0 0 1 1.9 .7v9.5a2.46 2.46 0 0 1-1.9 .7 31 31 0 0 1-10.3-.3l-.5-.4v-9.5zM242.1 179.8a21.5 21.5 0 0 1 8.7-.7l2 .2a2.46 2.46 0 0 1 1.9 .7 2.46 2.46 0 0 1-1.9 .7 31 31 0 0 1-10.3-.3l-.5-.4z" fill="none" stroke="#808080" stroke-width=".2"/>
<path d="M241.9 172.3h6.4v6.7" fill="none" stroke="#000" stroke-width=".35"/>
<circle cx="248.2" cy="161.5" r=".63" fill="#fff"/>
<circle cx="248.2" cy="161.5" r=".63" fill="none" stroke="#000" stroke-width=".2"/>
<path d="M248.2 162.1v9.2h.1v1" fill="none" stroke="#000" stroke-width=".35"/>
<circle cx="232.7" cy="184.8" r="1.65" fill="#fff"/>
<circle cx="232.7" cy="184.8" r="1.65" fill="none" stroke="#000" stroke-width=".2"/>
<path d="M234.4 184.7h7.6" fill="none" stroke="#000" stroke-width=".35"/>
<path d="M243.9 194.2l1.9 3.8h-3.8z" fill="none" stroke="#808080" stroke-width=".2"/>
<path d="M236.9 199.4l3.8 1.9-3.8 1.9z" fill="#fff"/>
<path d="M236.9 199.4l3.8 1.9-3.8 1.9zM243.9 198v3.3h-3.2M248.3 190.5v1.8h-4.4v1.9" fill="none" stroke="#808080" stroke-width=".2"/>
<path d="M259 193.6l3.8-1.9v3.8z" fill="#f33"/>
<path d="M259 193.6l3.8-1.9v3.8z" fill="none" stroke="#808080" stroke-width=".2"/>
<path d="M255.1 191.6l3.8 1.9-3.8 1.9z" fill="#f33"/>
<path d="M255.1 191.6l3.8 1.9-3.8 1.9z" fill="none" stroke="#808080" stroke-width=".2"/>
<path d="M248.3 190.5v3h6.8" fill="none" stroke="#000" stroke-width=".35"/>
<path d="M263.6 196.8h8.9v3.8h-8.9z" fill-rule="evenodd" fill="#cfe7f5"/>
<path d="M263.6 196.8h8.9v3.8h-8.9z" fill="none" stroke="#808080" stroke-width=".2"/>
<path d="M262.8 193.7h5.2v3.1" fill="none" stroke="#000" stroke-width=".35"/>
<path d="M17 35.4h9.5v5.1h-9.5z" fill-rule="evenodd" fill="#cfe7f5"/>
<path d="M17 35.4h9.5v5.1h-9.5z" fill="none" stroke="#000" stroke-width=".2"/>
<path d="M17 35.4v5.1z" fill-rule="evenodd" fill="#e2f0f9"/>
<path d="M17 35.4v5.1z" fill="none" stroke="#000" stroke-width=".2"/>
<path d="M12.5 37.9h6.7M19.4 35.4v5.1" fill="none" stroke="#000" stroke-width=".81" stroke-linecap="butt"/>
<path d="M17 35.4h9.5v5.1h-9.5z" fill-rule="evenodd" fill="#cfe7f5"/>
<path d="M17 35.4h9.5v5.1h-9.5z" fill="none" stroke="#000" stroke-width=".2"/>
<path d="M17 35.4v5.1z" fill-rule="evenodd" fill="#e2f0f9"/>
<path d="M17 35.4v5.1z" fill="none" stroke="#000" stroke-width=".2"/>
<path d="M19.4 35.4v5.1" fill="none" stroke="#000" stroke-width=".81" stroke-linecap="butt"/>
<path d="M17 94.8h9.5v5h-9.5z" fill-rule="evenodd" fill="#cfe7f5"/>
<path d="M17 94.8h9.5v5h-9.5z" fill="none" stroke="#000" stroke-width=".2"/>
<path d="M17 94.8v5z" fill-rule="evenodd" fill="#e2f0f9"/>
<path d="M17 94.8v5z" fill="none" stroke="#000" stroke-width=".2"/>
<path d="M12.5 97.3h6.7M19.4 94.8v5" fill="none" stroke="#000" stroke-width=".81" stroke-linecap="butt"/>
<path d="M17 94.8h9.5v5h-9.5z" fill-rule="evenodd" fill="#cfe7f5"/>
<path d="M17 94.8h9.5v5h-9.5z" fill="none" stroke="#000" stroke-width=".2"/>
<path d="M17 94.8v5z" fill-rule="evenodd" fill="#e2f0f9"/>
<path d="M17 94.8v5z" fill="none" stroke="#000" stroke-width=".2"/>
<path d="M19.4 94.8v5" fill="none" stroke="#000" stroke-width=".81" stroke-linecap="butt"/>
<path d="M54 99.5l3.8-1.9v3.7z" fill="#06c"/>
<path d="M54 99.5l3.8-1.9v3.7z" fill="none" stroke="#808080" stroke-width=".2"/>
<path d="M50 97.4l3.8 1.9-3.8 1.9z" fill="#06c"/>
<path d="M50 97.4l3.8 1.9-3.8 1.9z" fill="none" stroke="#808080" stroke-width=".2"/>
<path d="M54 94.3l3.8-1.9v3.8z" fill="#f33"/>
<path d="M54 94.3l3.8-1.9v3.8z" fill="none" stroke="#808080" stroke-width=".2"/>
<path d="M50 92.3l3.8 1.9-3.8 1.9z" fill="#f33"/>
<path d="M50 92.3l3.8 1.9-3.8 1.9z" fill="none" stroke="#808080" stroke-width=".2"/>
<path d="M54 89.4l3.8-1.9v3.8z" fill="#f33"/>
<path d="M54 89.4l3.8-1.9v3.8z" fill="none" stroke="#808080" stroke-width=".2"/>
<path d="M50 87.4l3.8 1.9-3.8 1.9z" fill="#f33"/>
<path d="M50 87.4l3.8 1.9-3.8 1.9z" fill="none" stroke="#808080" stroke-width=".2"/>
<path d="M54 104.4l3.8-1.9v3.8z" fill="#f33"/>
<path d="M54 104.4l3.8-1.9v3.8z" fill="none" stroke="#808080" stroke-width=".2"/>
<path d="M50 102.4l3.8 1.9-3.8 1.9z" fill="#f33"/>
<path d="M50 102.4l3.8 1.9-3.8 1.9z" fill="none" stroke="#808080" stroke-width=".2"/>
<path d="M61.5 104.4l3.8-1.9v3.8z" fill="#fff"/>
<path d="M57.8 104.4l3.7 .1M61.5 104.4l3.8-1.9v3.8z" fill="none" stroke="#808080" stroke-width=".2"/>
<circle cx="34.8" cy="97.2" r="1.65" fill="#fff"/>
<g fill="none" stroke="#000" stroke-width=".2">
<circle cx="34.8" cy="97.2" r="1.65"/>
<circle cx="44.8" cy="97.2" r=".12"/>
</g>
<path d="M33.1 97.3h-6.6M44.7 97.2l-8.3 .1M45 94.2h5.1zM45 99.3h5.1zM50.1 89.3h-5.1v15h5.1" fill="none" stroke="#000" stroke-width=".35"/>
<circle cx="44.8" cy="97.2" r=".12" fill="#000"/>
<path d="M54 41.3l3.8-1.9v3.9z" fill="#f33"/>
<path d="M54 41.3l3.8-1.9v3.9z" fill="none" stroke="#808080" stroke-width=".2"/>
<path d="M50 39.3l3.8 1.9-3.8 1.9z" fill="#f33"/>
<path d="M50 39.3l3.8 1.9-3.8 1.9z" fill="none" stroke="#808080" stroke-width=".2"/>
<path d="M54 36.4l3.8-1.9v3.8z" fill="#06c"/>
<path d="M54 36.4l3.8-1.9v3.8z" fill="none" stroke="#808080" stroke-width=".2"/>
<path d="M50 34.4l3.8 1.9-3.8 1.9z" fill="#06c"/>
<path d="M50 34.4l3.8 1.9-3.8 1.9z" fill="none" stroke="#808080" stroke-width=".2"/>
<path d="M45.2 69.3l1.9 3.9h-3.8z" fill="#f33"/>
<path d="M45.2 69.3l1.9 3.9h-3.8z" fill="none" stroke="#808080" stroke-width=".2"/>
<path d="M43.3 65.4h3.8l-1.9 3.8z" fill="#f33"/>
<path d="M43.3 65.4h3.8l-1.9 3.8z" fill="none" stroke="#808080" stroke-width=".2"/>
<path d="M45.2 52.3l1.9 3.9h-3.8z" fill="#f33"/>
<path d="M45.2 52.3l1.9 3.9h-3.8z" fill="none" stroke="#808080" stroke-width=".2"/>
<path d="M43.3 48.4h3.8l-1.9 3.8z" fill="#f33"/>
<path d="M43.3 48.4h3.8l-1.9 3.8z" fill="none" stroke="#808080" stroke-width=".2"/>
<circle cx="34.5" cy="38.1" r="1.65" fill="#fff"/>
<g fill="none" stroke="#000" stroke-width=".2">
<path d="M44.8 38l.3-.1 .2 .2z"/>
<circle cx="34.5" cy="38.1" r="1.65"/>
<circle cx="45.2" cy="41.1" r=".12"/>
<circle cx="45.2" cy="60.7" r=".63"/>
<circle cx="45.2" cy="89.4" r=".12"/>
</g>
<g fill="#000">
<path d="M44.8 38l.3-.1 .2 .2z" fill-rule="evenodd"/>
<circle cx="45.2" cy="41.1" r=".12"/>
<circle cx="45.2" cy="60.7" r=".63"/>
<circle cx="45.2" cy="89.4" r=".12"/>
</g>
<path d="M26.5 37.9v.2h6.3M44.8 38l-8.6 .1M50.1 36.3h-5.1v4.9h5.1M45.2 41.2v7.2M45.2 61.3v4.1M45.2 73.2v16.1" fill="none" stroke="#000" stroke-width=".35"/>
<circle cx="69.3" cy="36.3" r=".63" fill="#fff"/>
<g fill="none" stroke="#000" stroke-width=".2">
<circle cx="69.3" cy="36.3" r=".63"/>
<circle cx="177.8" cy="150.2" r=".13"/>
</g>
<path d="M68.7 36.3h-10.5v.1h-.4M57.8 41.3h46.2v121M45.8 60.7h34v101.6h.2M57.8 94.4h9.3v68h-.2M57.8 89.4a19 19 0 0 0 6.6-1.4 99.3 99.3 0 0 1 21-3.2 237.8 237.8 0 0 1 37.7-.3 28.2 28.2 0 0 1 11.1 2.8l.9 .7 .6 .8 .2 .9M57.8 99.5a28.1 28.1 0 0 1 24.8 13.1 58.4 58.4 0 0 1 8.1 22.1 151 151 0 0 1 2.2 27.5M177.7 150.2h-31.8v-10.9a238.2 238.2 0 0 0-25.4 .4 49.8 49.8 0 0 0-18.9 4.9 18.7 18.7 0 0 0-10.7 17.6M177.9 150.2a5.9 5.9 0 0 1 5.3 2.2 7.3 7.3 0 0 1-.6 6.7 8.1 8.1 0 0 1-3.2 3.2l-.3 .6M221.4 147.9v7.8h-50.4M222 142h26.2v18.8" fill="none" stroke="#000" stroke-width=".35"/>
<circle cx="177.8" cy="150.2" r=".13" fill="#000"/>
<path d="M36 24.3l3.8-1.9v3.8z" fill="#f33"/>
<path d="M36 24.3l3.8-1.9v3.8z" fill="none" stroke="#808080" stroke-width=".2"/>
<path d="M32 22.3l3.9 1.9-3.9 1.9z" fill="#f33"/>
<path d="M32 22.3l3.9 1.9-3.9 1.9z" fill="none" stroke="#808080" stroke-width=".2"/>
<path d="M39.8 24.4h5.4v11.7M45.2 56.2v3.9" fill="none" stroke="#000" stroke-width=".35"/>
<circle cx="45.2" cy="36.2" r=".12" fill="#000"/>
<circle cx="45.2" cy="36.2" r=".12" fill="none" stroke="#000" stroke-width=".2"/>
<path d="M22.5 22.5l3.9 1.9-3.9 1.9z" fill="#fff"/>
<path d="M22.5 22.5l3.9 1.9-3.9 1.9zM32.1 24.2h-.5v.2h-5.2" fill="none" stroke="#808080" stroke-width=".2"/>
<circle cx="69.3" cy="41.3" r=".63" fill="#fff"/>
<circle cx="69.3" cy="41.3" r=".63" fill="none" stroke="#000" stroke-width=".2"/>
<circle cx="69.3" cy="60.7" r=".63" fill="#fff"/>
<circle cx="69.3" cy="60.7" r=".63" fill="none" stroke="#000" stroke-width=".2"/>
<circle cx="69.3" cy="86.8" r=".62" fill="#fff"/>
<circle cx="69.3" cy="86.8" r=".62" fill="none" stroke="#000" stroke-width=".2"/>
<circle cx="67.3" cy="94.9" r=".63" fill="#fff"/>
<circle cx="67.3" cy="94.9" r=".63" fill="none" stroke="#000" stroke-width=".2"/>
<circle cx="69.3" cy="101.3" r=".63" fill="#fff"/>
<circle cx="69.3" cy="101.3" r=".63" fill="none" stroke="#000" stroke-width=".2"/>
<circle cx="135.3" cy="88.8" r=".62" fill="#fff"/>
<g fill="none" stroke="#000" stroke-width=".2">
<path d="M32.8 20.1h5.5M59.5 34.1h5.4M41.7 51.1v5.4M57.7 58.3h5.4M61.7 44.3h5.4M41.7 65.9v5.4M58.5 98.1h5.5M59.5 85.1h5.4M61.7 92.1h5.4M51.6 109h5.4"/>
<circle cx="135.3" cy="88.8" r=".62"/>
</g>
<path d="M38.1 18.7l2.4 1.4-2.4 1.6zM64.8 32.6l2.3 1.5-2.3 1.5zM41.7 48.9l1.6 2.4h-3zM55.5 58.3l2.4-1.5v3zM59.5 44.3l2.4-1.5v3zM40.3 71.1h3l-1.6 2.4zM59.5 92.1l2.4-1.5v3zM63.7 96.6l2.4 1.5-2.4 1.5zM64.8 83.6l2.3 1.5-2.3 1.5zM49.4 109l2.4-1.4v3z" fill="#000"/>
<g font-size="3.5">
<text x="70.9" y="37.5">Immobilize C3</text>
<text x="145.8" y="37.3">Manifold interface</text>
<text x="236" y="41.1">Waste From V34</text>
<text x="13.8" y="47.3">Immobilize</text>
<text x="236" y="44.9">B6</text>
<text x="13.8" y="51.2">Pump 5ml</text>
<text x="236" y="56.1">Immobilize C7</text>
<text x="15" y="104.6">Buffer</text>
<text x="15" y="108.4">Pump 240ul</text>
<text x="220.8" y="140.1">Pressure C5</text>
<text x="222" y="149">Vacuum C6</text>
<text x="163.3" y="154.3">Vacuum</text>
<text x="163.3" y="158.2">C1</text>
<text x="251.6" y="162.8">Pressure</text>
<text x="251.6" y="166.7">C2</text>
</g>
<g font-size="2.8">
<text x="234.3" y="195.5">Check</text>
<text x="234.3" y="198.7">Valve</text>
<text x="264.3" y="199.7">Sump</text>
</g>
<g font-size="2.5">
<text x="33" y="38.9">P2</text>
<text x="33.3" y="98.1">P1</text>
<text x="231.2" y="185.6">P3</text>
<text x="150" y="189.8">P4</text>
</g>
<g font-size="2.1">
<text x="34" y="27.8">V33</text>
<text x="52" y="39.8">V32</text>
<text x="52" y="44.8">V31</text>
<text x="68.4" y="45.1">B3</text>
<text x="217" y="43.8">V34</text>
<text x="46.4" y="52.7">V30</text>
<text x="177.7" y="50.2">V15</text>
<text x="184.5" y="50.2">V16</text>
<text x="190.5" y="50.2">V17</text>
<text x="208.5" y="50.2">V18</text>
<text x="68.4" y="63.1">B2</text>
<text x="143.3" y="61.2">V13</text>
<text x="46.3" y="70.5">V29</text>
<text x="143.3" y="71.2">V11</text>
<text x="143.3" y="66.3">V12</text>
<text x="143.3" y="76.2">V10</text>
<text x="143.3" y="81.2">V9</text>
<text x="71" y="88.3">C4</text>
<text x="143.3" y="86.3">V8</text>
<text x="52" y="92.7">V28</text>
<text x="68.4" y="95.1">B4</text>
<text x="132.4" y="91.1">C8</text>
<text x="143.3" y="91.2">V7</text>
<text x="52" y="97.8">V27</text>
<text x="143.3" y="101.2">V5</text>
<text x="143.3" y="96.2">V6</text>
<text x="52" y="102.8">V26</text>
<text x="52" y="107.8">V25</text>
<text x="68.4" y="104.1">B5</text>
<text x="143.3" y="106.3">V4</text>
<text x="143.3" y="111.2">V3</text>
<text x="143.3" y="116.2">V2</text>
<text x="143.3" y="121.2">V1</text>
<text x="143.3" y="126.2">V14</text>
<text x="170" y="132.6">V22</text>
<text x="180" y="132.6">V21</text>
<text x="191" y="132.6">V20</text>
<text x="201" y="132.6">V19</text>
<text x="96.3" y="155.4">Waste</text>
<text x="96.3" y="157.8">From</text>
<text x="96.3" y="160.2">V34</text>
<text x="177.3" y="169.7">V24</text>
<text x="244.1" y="184.7">Pressure</text>
<text x="164.5" y="191.4">Accumulator</text>
<text x="166.7" y="188.9">Vacuum</text>
<text x="242.4" y="187.2">Accumulator</text>
<text x="256.4" y="197.7">V23</text>
<text x="64.6" y="202.8">A</text>
<text x="77.3" y="202.4">B</text>
<text x="90" y="202.4">Waste</text>
<text x="103.9" y="202.4">C</text>
<text x="64.6" y="205.2">Elution</text>
<text x="77.3" y="204.9">Clean</text>
<text x="90" y="204.9">Vacuum</text>
<text x="103.9" y="204.9">Immobilize</text>
</g>
<g font-size="1.4">
<text x="97" y="183.6">LS</text>
<text x="70" y="196.6">LS</text>
<text x="83" y="196.6">LS</text>
<text x="107" y="196.6">LS</text>
</g>
<g font-size="1.2">
<text x="22.6" y="23.1" transform="rotate(90 22.6 23.1)">ATM</text>
<text x="65.3" y="105.7" transform="rotate(-90 65.3 105.7)">ATM</text>
<text x="73.3" y="173.2" transform="rotate(-90 73.3 173.2)">ATM</text>
<text x="188.6" y="168.1" transform="rotate(-90 188.6 168.1)">ATM</text>
<text x="86.3" y="174.2" transform="rotate(-90 86.3 174.2)">ATM</text>
<text x="111.3" y="177.2" transform="rotate(-90 111.3 177.2)">ATM</text>
<text x="237" y="200" transform="rotate(90 237 200)">ATM</text>
</g>
</svg>
